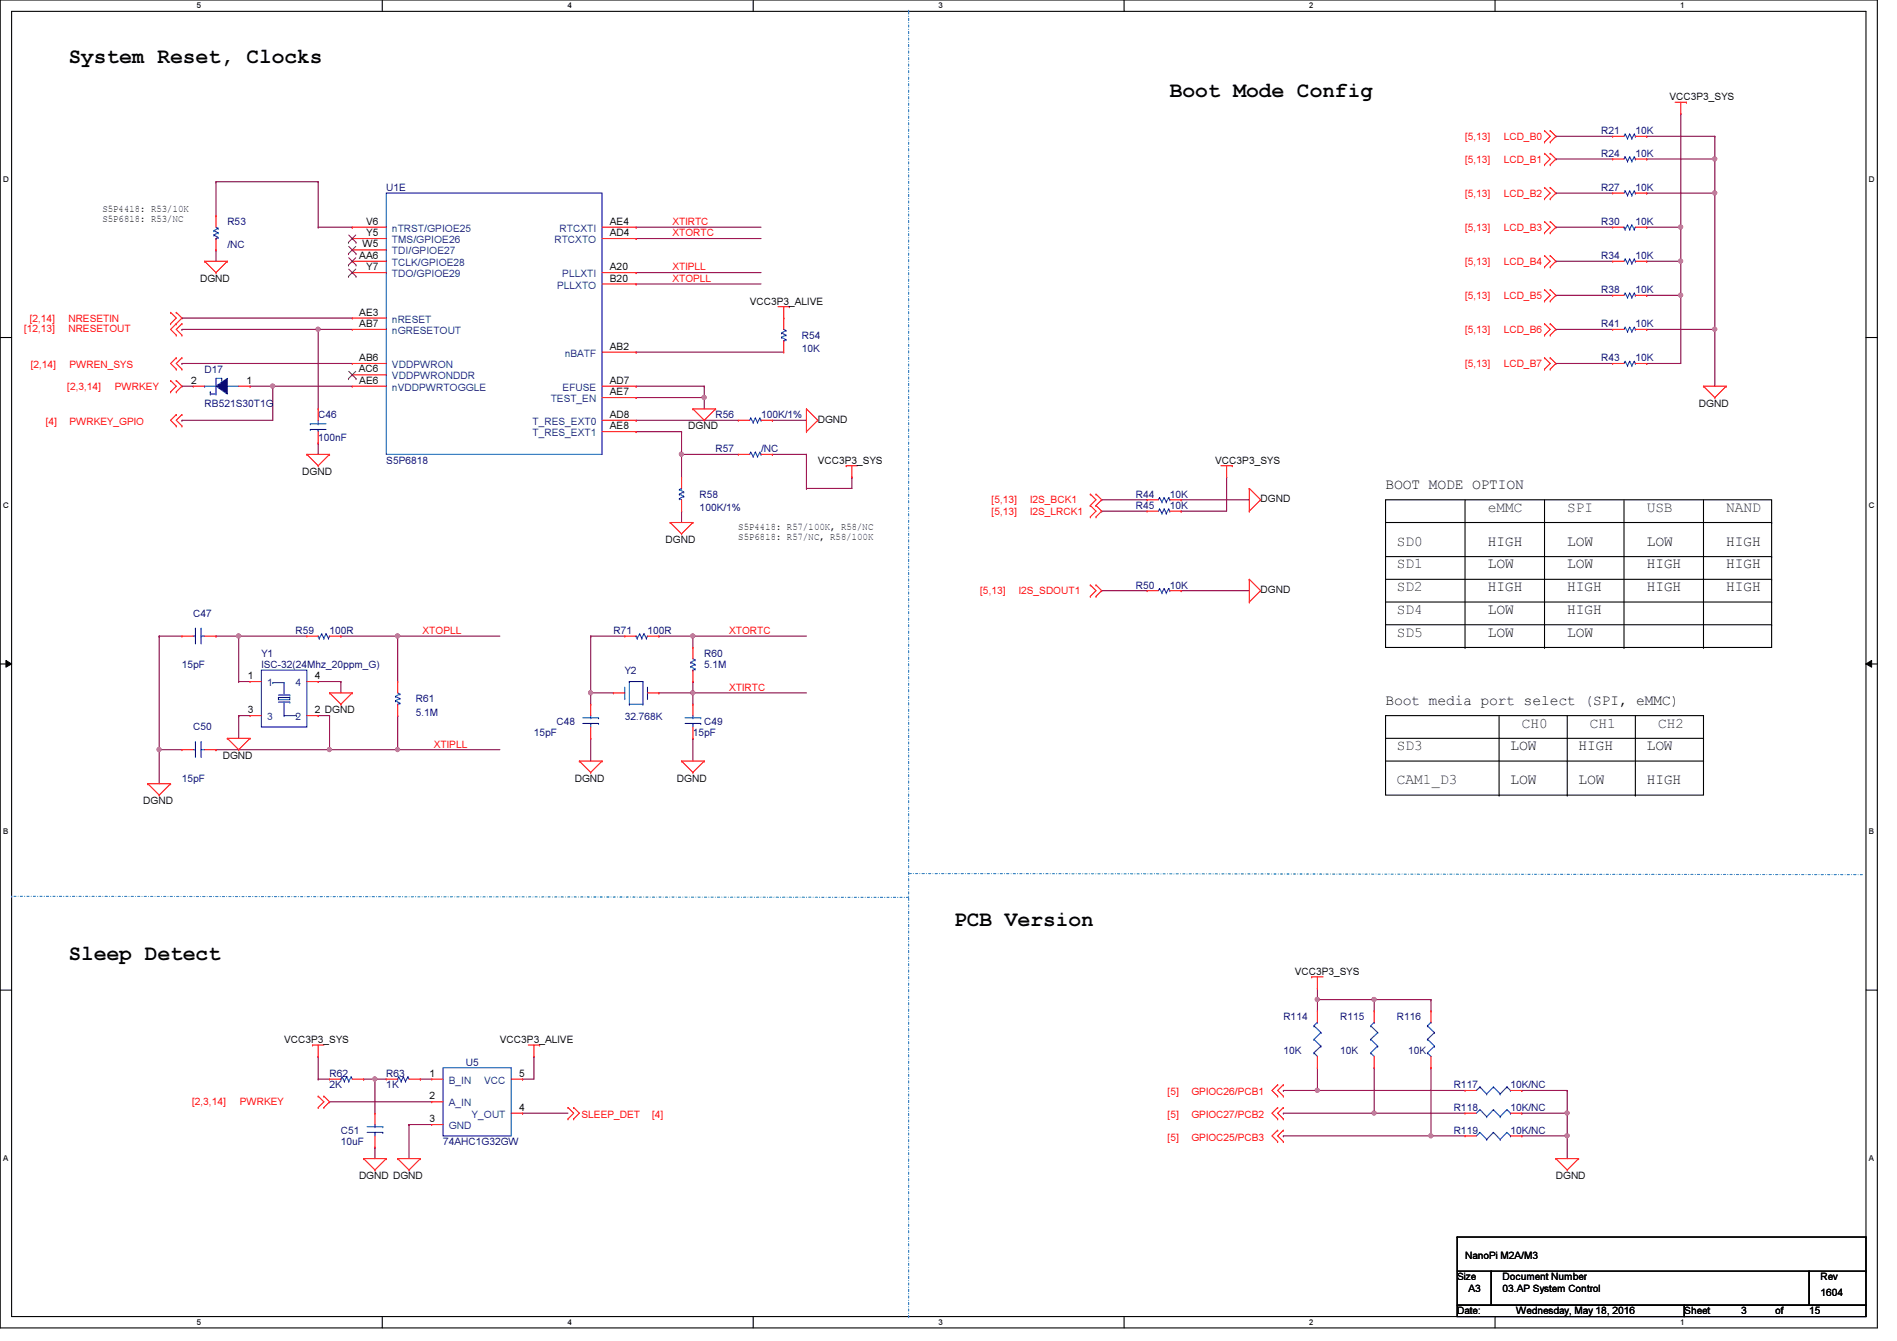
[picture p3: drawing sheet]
<svg xmlns="http://www.w3.org/2000/svg" width="297mm" height="210mm" viewBox="0 0 297 210" stroke-linecap="round" stroke-linejoin="round" font-family="sans-serif">
<path d="M0 0h294v207.9h-294zM1.8 1.8h290.4v204.3h-290.4z" fill="none" stroke="#000" stroke-width=".17"/>
<g fill="#fff">
<path d="M30.8 .2h.7v1.4h-.7z"/>
<path d="M30.8 206.2h.7v1.4h-.7z"/>
</g>
<path d="M59.9 0v1.8M59.9 206.1v1.8" fill="none" stroke="#000" stroke-width=".17"/>
<g fill="#fff">
<path d="M88.9 .2h.6v1.4h-.6z"/>
<path d="M88.9 206.2h.6v1.4h-.6z"/>
</g>
<path d="M117.9 0v1.8M117.9 206.1v1.8" fill="none" stroke="#000" stroke-width=".17"/>
<g fill="#fff">
<path d="M146.9 .2h.7v1.4h-.7z"/>
<path d="M146.9 206.2h.7v1.4h-.7z"/>
</g>
<path d="M176 0v1.8M176 206.1v1.8" fill="none" stroke="#000" stroke-width=".17"/>
<g fill="#fff">
<path d="M205 .2h.7v1.4h-.7z"/>
<path d="M205 206.2h.7v1.4h-.7z"/>
</g>
<path d="M234.1 0v1.8M234.1 206.1v1.8" fill="none" stroke="#000" stroke-width=".17"/>
<g fill="#fff">
<path d="M263.1 .2h.7v1.4h-.7z"/>
<path d="M263.1 206.2h.7v1.4h-.7z"/>
<path d="M.5 27.3h.9v1.4h-.9z"/>
<path d="M292.6 27.3h.9v1.4h-.9z"/>
<path d="M.5 78.4h.9v1.4h-.9z"/>
<path d="M292.6 78.4h.9v1.4h-.9z"/>
</g>
<path d="M0 52.8h1.8M292.2 52.8h1.8" fill="none" stroke="#000" stroke-width=".17"/>
<g fill="#fff">
<path d="M.5 129.5h.8v1.4h-.8z"/>
<path d="M292.6 129.5h.9v1.4h-.9z"/>
</g>
<path d="M0 103.9h1.8M292.2 103.9h1.8" fill="none" stroke="#000" stroke-width=".17"/>
<path d="M.9 103.4l.9 .5-.9 .5zM292.2 103.9l.9-.5v1z" fill="#000"/>
<path d="M.9 103.4l.9 .5-.9 .5zM292.2 103.9l.9-.5v1z" fill="none" stroke="#000" stroke-width=".16"/>
<g fill="#fff">
<path d="M.5 180.5h.8v1.4h-.8z"/>
<path d="M292.6 180.5h.9v1.4h-.9z"/>
</g>
<g fill="none" stroke="#000" stroke-width=".17">
<path d="M217 78.2h60.4v23.1h-60.4zM229.4 78.2v23.1M241.8 78.2v23.1M254.3 78.2v23.1M266.7 78.2v23.1M217 81.8h60.4M217 87.1h60.4M217 90.7h60.4M217 94.2h60.4M217 97.8h60.4M277.4 81.8h.1M277.4 87.1h.1"/>
<path d="M277.4 90.7h.1M277.4 94.2h.1M277.4 97.8h.1M217 112h49.7v12.5h-49.7zM217 115.6h49.7M217 119.1h49.7M229.4 101.3h.1M234.7 112v12.5M241.8 101.3h.1M245.4 112v12.5M254.3 101.3h.1M256.1 112v12.5"/>
<path d="M266.7 101.3h.1M266.7 115.6h.1M266.7 119.1h.1M234.7 124.5h.1M245.4 124.5h.1M256.1 124.5h.1M0 155h1.8M292.2 155h1.8"/>
</g>
<path d="M142.3 1.6h.1M142.3 136.7h.1M291.6 136.9l-149.3-.2M1.8 140.3h.1M142.3 140.5l-140.5-.2M142.3 206.2v-204.6" fill="none" stroke="#0080ff" stroke-width=".17" stroke-dasharray=".3 .3 0 .3"/>
<path d="M99.6 55.1h.1M99.6 55.1h23.1M99.6 62.2h.1M99.6 62.2h10.7M53.4 99.6h.1M53.4 99.6h8.9M92.5 99.6h.1M92.5 99.6v8.9M51.6 117.3h.1M51.6 117.3h10.7" fill="none" stroke="#800040" stroke-width=".17"/>
<circle cx="92.5" cy="108.4" r=".32" fill="#f0f"/>
<circle cx="92.5" cy="108.4" r=".32" fill="none" stroke="#f0f" stroke-width=".17"/>
<path d="M33.8 99.6h.1M33.8 99.6h3.6M103.2 99.6h.1M103.2 99.6h5.3M62.3 117.3h.1M62.3 117.3h16" fill="none" stroke="#800040" stroke-width=".17"/>
<circle cx="62.2" cy="117.3" r=".32" fill="#f0f"/>
<circle cx="62.2" cy="117.3" r=".32" fill="none" stroke="#f0f" stroke-width=".17"/>
<path d="M33.8 117.3h.1M33.8 117.3h17.8" fill="none" stroke="#800040" stroke-width=".17"/>
<circle cx="51.6" cy="117.3" r=".32" fill="#f0f"/>
<circle cx="51.6" cy="117.3" r=".32" fill="none" stroke="#f0f" stroke-width=".17"/>
<path d="M62.3 99.6h.1M62.3 99.6v7.1" fill="none" stroke="#800040" stroke-width=".17"/>
<circle cx="62.2" cy="99.5" r=".32" fill="#f0f"/>
<circle cx="62.2" cy="99.5" r=".32" fill="none" stroke="#f0f" stroke-width=".17"/>
<path d="M108.5 99.6h.1M108.5 99.6h17.8M62.3 112h.1M62.3 112v5.3" fill="none" stroke="#800040" stroke-width=".17"/>
<circle cx="108.5" cy="99.5" r=".32" fill="#f0f"/>
<circle cx="108.5" cy="99.5" r=".32" fill="none" stroke="#f0f" stroke-width=".17"/>
<path d="M37.4 99.6h.1M37.4 99.6v7.1" fill="none" stroke="#800040" stroke-width=".17"/>
<circle cx="37.4" cy="99.5" r=".32" fill="#f0f"/>
<circle cx="37.4" cy="99.5" r=".32" fill="none" stroke="#f0f" stroke-width=".17"/>
<g fill="none" stroke="#800040" stroke-width=".17">
<path d="M24.9 99.6h.1M24.9 99.6h3.6M24.9 117.3h.1M24.9 117.3v5.4M24.9 117.3h3.6M37.4 106.7h.1M37.4 112h.1M37.4 106.7h1.8M37.4 112h1.8M37.4 112v3.6M49.8 112h.1M49.8 106.7h.1"/>
<path d="M49.8 106.7h3.6M49.8 112h1.8M51.6 112h.1M51.6 112v5.3M53.4 106.7h.1M53.4 106.7v1.8M92.5 108.5h.1M92.5 108.5h3.6M92.5 108.5v1.7M108.5 108.5h.1M108.5 108.5h17.8"/>
</g>
<circle cx="108.5" cy="108.4" r=".32" fill="#f0f"/>
<circle cx="108.5" cy="108.4" r=".32" fill="none" stroke="#f0f" stroke-width=".17"/>
<g fill="none" stroke="#800040" stroke-width=".17">
<path d="M49.8 51.6h.1M49.8 51.6v12.4M49.8 69.3h.1M49.8 69.3v1.8M37.4 99.6h.1M37.4 99.6h10.6M92.5 115.6h.1M92.5 115.6v3.5M103.2 108.5h.1M103.2 108.5h5.3M108.5 108.5h.1M108.5 115.6h.1"/>
<path d="M108.5 108.5v1.7M108.5 115.6v3.5"/>
</g>
<circle cx="49.8" cy="51.5" r=".32" fill="#f0f"/>
<circle cx="49.8" cy="51.5" r=".32" fill="none" stroke="#f0f" stroke-width=".17"/>
<path d="M28.5 56.9h.1M28.5 56.9h26.7M110.3 62.2h.1M110.3 62.2v1.8M24.9 99.6h.1M24.9 99.6v17.7M108.5 99.6h.1M108.5 99.6v1.7M108.5 106.7h.1M108.5 106.7v1.8" fill="none" stroke="#800040" stroke-width=".17"/>
<circle cx="24.9" cy="117.3" r=".32" fill="#f0f"/>
<circle cx="24.9" cy="117.3" r=".32" fill="none" stroke="#f0f" stroke-width=".17"/>
<path d="M99.6 35.6h.1M99.6 37.3h.1M99.6 35.6h19.6M99.6 37.3h19.6M28.5 49.8h.1M28.5 49.8h26.7M49.8 51.6h.1M49.8 51.6h5.4M99.6 60.5h.1M99.6 60.5h10.7M110.3 60.5h.1M110.3 60.5v1.7" fill="none" stroke="#800040" stroke-width=".17"/>
<circle cx="110.3" cy="62.2" r=".32" fill="#f0f"/>
<circle cx="110.3" cy="62.2" r=".32" fill="none" stroke="#f0f" stroke-width=".17"/>
<g fill="none" stroke="#800040" stroke-width=".17">
<path d="M28.5 51.6h.1M28.5 51.6h21.3M99.6 42.7h.1M99.6 44.4h.1M99.6 42.7h19.6M99.6 44.4h19.6M28.5 60.5h.1M28.5 65.8h.1M28.5 60.5h1.8M39.2 60.5h.1M39.2 60.5h16M42.7 60.5h.1"/>
<path d="M42.7 60.5v5.3h-14.2M99.6 65.8h.1M99.6 67.6h.1M99.6 65.8h16M99.6 67.6h7.1M106.7 71.1h.1M106.7 71.1v3.6M120.9 65.8h.1M120.9 65.8h5.4M62.3 99.6h.1M62.3 99.6h16M106.7 80h.1"/>
<path d="M106.7 80v1.8"/>
</g>
<circle cx="42.7" cy="60.4" r=".32" fill="#f0f"/>
<circle cx="42.7" cy="60.4" r=".32" fill="none" stroke="#f0f" stroke-width=".17"/>
<g fill="none" stroke="#800040" stroke-width=".17">
<path d="M56.9 168.9h.1M56.9 168.9h1.8M58.7 168.9h.1M58.7 168.9v5.3M64 176h.1M64 176h3.6M64 176v5.4M65.8 168.9h.1M65.8 168.9h1.8M81.8 174.2h.1M81.8 168.9h.1M81.8 174.2h7.1"/>
<path d="M83.6 165.4h.1M83.6 165.4v3.5h-1.8"/>
</g>
<circle cx="58.7" cy="168.9" r=".32" fill="#f0f"/>
<circle cx="58.7" cy="168.9" r=".32" fill="none" stroke="#f0f" stroke-width=".17"/>
<g fill="none" stroke="#800040" stroke-width=".17">
<path d="M243.6 30.2h.1M243.6 30.2h8.9M257.8 21.3h.1M257.8 21.3h10.7M263.2 35.6h.1M263.2 35.6v5.3M257.8 51.6h.1M257.8 46.2h.1M257.8 56.9h.1M257.8 51.6h10.7M257.8 46.2h5.4M263.2 46.2h.1"/>
<path d="M263.2 46.2v10.7h-5.4M172.5 80h.1M172.5 80h7.1M49.8 165.4h.1M49.8 168.9h.1M49.8 165.4v3.5M49.8 168.9h1.8M51.6 172.5h.1M51.6 172.5h16M58.7 179.6h.1M58.7 168.9h.1M58.7 168.9h1.8"/>
<path d="M58.7 179.6v1.8"/>
</g>
<circle cx="263.2" cy="46.2" r=".32" fill="#f0f"/>
<circle cx="263.2" cy="46.2" r=".32" fill="none" stroke="#f0f" stroke-width=".17"/>
<path d="M257.8 30.2h.1M257.8 30.2h10.7M243.6 40.9h.1M243.6 56.9h.1M243.6 40.9h8.9M243.6 56.9h8.9M192.1 74.7h.1M192.1 74.7v5.3h-7.1M185 80h.1" fill="none" stroke="#800040" stroke-width=".17"/>
<circle cx="268.5" cy="30.2" r=".32" fill="#f0f"/>
<circle cx="268.5" cy="30.2" r=".32" fill="none" stroke="#f0f" stroke-width=".17"/>
<path d="M257.8 24.9h.1M257.8 24.9h10.7M243.6 51.6h.1M243.6 46.2h.1M243.6 51.6h8.9M243.6 46.2h8.9" fill="none" stroke="#800040" stroke-width=".17"/>
<circle cx="268.5" cy="24.9" r=".32" fill="#f0f"/>
<circle cx="268.5" cy="24.9" r=".32" fill="none" stroke="#f0f" stroke-width=".17"/>
<path d="M243.6 24.9h.1M243.6 24.9h8.9M257.8 40.9h.1M257.8 40.9h5.4M263.2 40.9h.1M263.2 40.9v5.3" fill="none" stroke="#800040" stroke-width=".17"/>
<circle cx="263.2" cy="40.9" r=".32" fill="#f0f"/>
<circle cx="263.2" cy="40.9" r=".32" fill="none" stroke="#f0f" stroke-width=".17"/>
<g fill="none" stroke="#800040" stroke-width=".17">
<path d="M263.2 17.8h.1M263.2 17.8v17.8h-5.4M243.6 21.3h.1M243.6 35.6h.1M243.6 21.3h8.9M243.6 35.6h8.9M257.8 35.6h.1M268.5 21.3h.1M268.5 21.3v3.6M172.5 78.2h.1M172.5 78.2h7.1M185 78.2h.1"/>
<path d="M185 78.2h10.6"/>
</g>
<circle cx="263.2" cy="35.5" r=".32" fill="#f0f"/>
<circle cx="263.2" cy="35.5" r=".32" fill="none" stroke="#f0f" stroke-width=".17"/>
<path d="M268.5 24.9h.1M268.5 30.2h.1M268.5 24.9v35.6M268.5 51.6h.1" fill="none" stroke="#800040" stroke-width=".17"/>
<circle cx="268.5" cy="51.5" r=".32" fill="#f0f"/>
<circle cx="268.5" cy="51.5" r=".32" fill="none" stroke="#f0f" stroke-width=".17"/>
<g fill="none" stroke="#800040" stroke-width=".17">
<path d="M172.5 92.5h.1M172.5 92.5h7.1M206.3 154.7h.1M206.3 154.7v1.8M215.2 156.5h.1M215.2 156.5v1.7M224.1 156.5h.1M224.1 156.5v1.7M215.2 174.2h.1M215.2 174.2h14.2M245.4 177.8h.1M245.4 170.7h.1"/>
<path d="M245.4 170.7v3.5M245.4 177.8v3.6"/>
</g>
<circle cx="215.2" cy="174.2" r=".32" fill="#f0f"/>
<circle cx="215.2" cy="174.2" r=".32" fill="none" stroke="#f0f" stroke-width=".17"/>
<path d="M224.1 177.8h.1M224.1 177.8h5.3M238.3 170.7h.1M238.3 174.2h.1M238.3 170.7h7.1M238.3 174.2h7.1" fill="none" stroke="#800040" stroke-width=".17"/>
<circle cx="245.4" cy="174.2" r=".32" fill="#f0f"/>
<circle cx="245.4" cy="174.2" r=".32" fill="none" stroke="#f0f" stroke-width=".17"/>
<path d="M238.3 177.8h.1M238.3 177.8h7.1" fill="none" stroke="#800040" stroke-width=".17"/>
<circle cx="245.4" cy="177.8" r=".32" fill="#f0f"/>
<circle cx="245.4" cy="177.8" r=".32" fill="none" stroke="#f0f" stroke-width=".17"/>
<path d="M206.3 156.5h.1M206.3 156.5v1.7" fill="none" stroke="#800040" stroke-width=".17"/>
<circle cx="206.3" cy="156.4" r=".32" fill="#f0f"/>
<circle cx="206.3" cy="156.4" r=".32" fill="none" stroke="#f0f" stroke-width=".17"/>
<path d="M201 170.7h.1M201 174.2h.1M201 177.8h.1M206.3 167.1h.1M206.3 167.1v3.6h-5.3M215.2 167.1h.1M215.2 167.1v7.1h-14.2M224.1 167.1h.1M224.1 167.1v10.7h-23.1M245.4 174.2h.1M245.4 174.2v3.6" fill="none" stroke="#800040" stroke-width=".17"/>
<circle cx="224" cy="177.8" r=".32" fill="#f0f"/>
<circle cx="224" cy="177.8" r=".32" fill="none" stroke="#f0f" stroke-width=".17"/>
<path d="M206.3 170.7h.1M206.3 170.7h23.1" fill="none" stroke="#800040" stroke-width=".17"/>
<circle cx="206.3" cy="170.7" r=".32" fill="#f0f"/>
<circle cx="206.3" cy="170.7" r=".32" fill="none" stroke="#f0f" stroke-width=".17"/>
<path d="M215.2 156.5h.1M215.2 156.5h8.9" fill="none" stroke="#800040" stroke-width=".17"/>
<circle cx="215.2" cy="156.4" r=".32" fill="#f0f"/>
<circle cx="215.2" cy="156.4" r=".32" fill="none" stroke="#f0f" stroke-width=".17"/>
<path d="M106.7 71.1h.1M106.7 71.1h8.9M92.5 99.6h.1M92.5 99.6h5.3M206.3 156.5h.1M206.3 156.5h8.9" fill="none" stroke="#800040" stroke-width=".17"/>
<circle cx="106.7" cy="71.1" r=".32" fill="#f0f"/>
<circle cx="106.7" cy="71.1" r=".32" fill="none" stroke="#f0f" stroke-width=".17"/>
<g fill="none" stroke="#800040" stroke-width=".17">
<path d="M33.8 39.1h.1M33.8 28.4h.1M33.8 28.4v5.4M33.8 39.1v1.8M33.8 28.4h16M49.8 28.4h.1M49.8 35.6h.1M49.8 28.4v7.2M49.8 35.6h5.4M55.2 35.6h.1M106.7 67.6h.1M106.7 67.6v3.5"/>
<path d="M120.9 71.1h.1M120.9 71.1h5.4M126.3 71.1h.1M126.3 76.5h.1M126.3 71.1v5.4M133.4 74.7h.1M133.4 74.7v1.8h-7.1M185 92.5h.1M185 92.5h10.6"/>
</g>
<g fill="none" stroke="#f00" stroke-width=".17">
<path d="M262.3 16h1.8M263.2 17.8h.1M263.2 16v1.8M264.1 16h.1M241.8 22.2h.1M241.8 20.4h.1M241.8 25.8h.1M241.8 24h.1M241.8 31.1h.1M241.8 29.3h.1M241.8 36.4h.1M241.8 34.7h.1"/>
<path d="M241.8 20.4l.9 .9-.9 .9M241.8 24l.9 .9-.9 .9M241.8 29.3l.9 .9-.9 .9M241.8 34.7l.9 .9-.9 .8M242.7 20.4h.1M242.7 22.2h.1M242.7 24h.1M242.7 25.8h.1M242.7 29.3h.1M242.7 31.1h.1M242.7 34.7h.1M242.7 36.4h.1"/>
<path d="M242.7 20.4l.9 .9-.9 .9M242.7 24l.9 .9-.9 .9M242.7 29.3l.9 .9-.9 .9M242.7 34.7l.9 .9-.9 .8M252.5 30.2h.1M252.5 21.3h.1M252.5 30.2h1.8M252.5 21.3h1.8M256.1 30.2h1.7M256.1 21.3h1.7M257.8 30.2h.1M257.8 21.3h.1"/>
<path d="M26.7 48.9h.1M26.7 50.7h.1M26.7 59.6h.1M26.7 48.9l.9 .9-.9 .9M26.7 59.6l.9 .9-.9 .8M27.6 52.5h.1M27.6 50.7h.1M27.6 57.8h.1M27.6 56h.1M27.6 48.9h.1M27.6 59.6h.1M27.6 48.9l.9 .9-1.8 1.8 .9 .9"/>
<path d="M27.6 56l-.9 .9 .9 .9M27.6 59.6l.9 .9-.9 .8M28.5 52.5h.1M28.5 50.7h.1M28.5 57.8h.1M28.5 56h.1M28.5 50.7l-.9 .9 .9 .9M28.5 56l-.9 .9 .9 .9M32 40.9h.1M32 40.9h3.6M32 40.9l1.8 1.8M33.8 42.7h.1"/>
<path d="M35.6 40.9h.1M35.6 40.9l-1.8 1.8M121.8 48h1.8M122.7 49.8h.1M122.7 48v1.8M123.6 48h.1M241.8 57.8h.1M241.8 56h.1M241.8 41.8h.1M241.8 40h.1M241.8 47.1h.1M241.8 45.3h.1"/>
<path d="M241.8 52.5h.1M241.8 50.7h.1M241.8 56l.9 .9-.9 .9M241.8 40l.9 .9-.9 .9M241.8 45.3l.9 .9-.9 .9M241.8 50.7l.9 .9-.9 .9M242.7 56h.1M242.7 57.8h.1M242.7 40h.1M242.7 41.8h.1M242.7 45.3h.1M242.7 47.1h.1"/>
<path d="M242.7 50.7h.1M242.7 52.5h.1M242.7 45.3l.9 .9-.9 .9M242.7 56l.9 .9-.9 .9M242.7 40l.9 .9-.9 .9M242.7 50.7l.9 .9-.9 .9M252.5 40.9h.1M252.5 56.9h.1M252.5 40.9h1.8M252.5 56.9h1.8M256.1 40.9h1.7M256.1 56.9h1.7"/>
<path d="M257.8 40.9h.1M257.8 56.9h.1M26.7 61.3h.1M27.6 61.3h.1M27.6 66.7h.1M27.6 64.9h.1M27.6 64.9l-.9 .9 .9 .9M28.5 66.7h.1M28.5 64.9h.1M28.5 64.9l-.9 .9 .9 .9M48 71.1h.1M48 71.1h3.6"/>
<path d="M48 71.1l1.8 1.8M49.8 72.9h.1M49.8 69.3h.1M49.8 64h.1M49.8 64v1.8M49.8 67.6v1.7M51.6 71.1h.1M51.6 71.1l-1.8 1.8M108.5 64h.1M108.5 64h3.6M108.5 64l1.8 1.8M110.3 65.8h.1"/>
<path d="M112.1 64h.1M112.1 64l-1.8 1.8M115.6 65.8h.1M115.6 65.8h1.8M119.2 65.8h1.7M120.9 65.8h.1M126.3 64h.1M126.3 67.6h.1M126.3 64v3.6M126.3 64l1.8 1.8M128.1 65.8h.1M128.1 65.8l-1.8 1.8"/>
<path d="M132.5 72.9h.1M132.5 72.9h1.8M133.4 74.7h.1M133.4 72.9v1.8M170.7 79.1h.1M170.7 77.3h.1M170.7 77.3l.9 .9-.9 .9M170.7 79.1l.9 .9-.9 .9M171.6 77.3h.1M171.6 79.1h.1M171.6 77.3l.9 .9-.9 .9M171.6 79.1l.9 .9-.9 .9"/>
<path d="M179.6 78.2h.1M179.6 78.2h1.8M183.2 78.2h1.8M185 78.2h.1M191.2 72.9h1.8M192.1 74.7h.1M192.1 72.9v1.8M193 72.9h.1M195.6 76.5h.1M195.6 76.5v3.5M195.6 76.5l1.8 1.7M197.4 78.2h.1"/>
<path d="M197.4 78.2l-1.8 1.8M266.7 60.5h.1M266.7 60.5h3.6M266.7 60.5l1.8 1.7M268.5 62.2h.1M270.3 60.5h.1M270.3 60.5l-1.8 1.7M97.8 99.6h.1M97.8 99.6h1.8M101.4 99.6h1.8M103.2 99.6h.1M104.9 81.8h.1"/>
<path d="M104.9 81.8h3.6M104.9 81.8l1.8 1.8M106.7 83.6h.1M108.5 81.8h.1M108.5 81.8l-1.8 1.8M170.7 80.9h.1M170.7 93.3h.1M170.7 91.6h.1M170.7 91.6l.9 .9-.9 .8M171.6 80.9h.1M171.6 91.6h.1M171.6 93.3h.1"/>
<path d="M171.6 91.6l.9 .9-.9 .8M179.6 92.5h.1M179.6 80h.1M179.6 92.5h1.8M179.6 80h1.8M183.2 92.5h1.8M183.2 80h1.8M185 92.5h.1M185 80h.1M195.6 90.7h.1M195.6 94.2h.1M195.6 80h.1"/>
<path d="M195.6 90.7v3.5M195.6 90.7l1.8 1.8M197.4 92.5h.1M197.4 92.5l-1.8 1.7M28.5 117.3h.1M28.5 117.3h1.8M32 117.3h1.8M33.8 117.3h.1M35.6 115.6h.1M35.6 115.6h3.6M35.6 115.6l1.8 1.7M37.4 117.3h.1"/>
<path d="M39.2 115.6h.1M39.2 115.6l-1.8 1.7M51.6 108.5h.1M51.6 108.5h3.6M51.6 108.5l1.8 1.7M53.4 110.2h.1M55.2 108.5h.1M55.2 108.5l-1.8 1.7M90.7 119.1h.1M90.7 119.1h3.6M90.7 119.1l1.8 1.8M94.3 119.1h.1"/>
<path d="M94.3 119.1l-1.8 1.8M96.1 108.5h.1M96.1 108.5h1.7M101.4 108.5h1.8M103.2 108.5h.1M106.7 119.1h.1M106.7 119.1h3.6M106.7 119.1l1.8 1.8M108.5 110.2h.1M108.5 115.6h.1M108.5 110.2v1.8M108.5 113.8v1.8"/>
<path d="M110.3 119.1h.1M110.3 119.1l-1.8 1.8M23.2 122.7h.1M23.2 122.7h3.5M23.2 122.7l1.7 1.8M24.9 124.5h.1M26.7 122.7h.1M26.7 122.7l-1.8 1.8M92.5 120.9h.1M108.5 120.9h.1M205.4 152.9h.1M205.4 152.9h1.8"/>
<path d="M206.3 154.7h.1M206.3 158.2h.1M206.3 152.9v1.8M206.3 158.2v1.8M215.2 158.2h.1M215.2 158.2v1.8M224.1 158.2h.1M224.1 158.2v1.8M48.9 163.6h.1M48.9 163.6h1.8M49.8 165.4h.1M49.8 171.6h.1"/>
<path d="M49.8 173.4h.1M49.8 163.6v1.8M49.8 171.6l.9 .9-.9 .9M50.7 173.4h.1M50.7 171.6h.1M50.7 171.6l.9 .9-.9 .9M51.6 168.9h.1M51.6 168.9h1.8M55.2 168.9h1.7M56.9 168.9h.1M60.5 168.9h.1M60.5 168.9h1.8"/>
<path d="M64 168.9h1.8M65.8 168.9h.1M82.7 163.6h1.8M83.6 165.4h.1M83.6 163.6v1.8M84.5 163.6h.1M88.9 173.4h.1M88.9 175.1h.1M88.9 173.4l.9 .8-.9 .9M89.8 173.4h.1M89.8 175.1h.1M89.8 173.4l.9 .8-.9 .9"/>
<path d="M200.1 169.8h.1M200.1 171.6h.1M200.1 176.9h.1M200.1 178.7h.1M200.1 173.4h.1M200.1 175.1h.1M200.1 169.8l-.9 .9 .9 .9M200.1 176.9l-.9 .9 .9 .9M200.1 173.4l-.9 .8 .9 .9M201 169.8h.1M201 171.6h.1M201 176.9h.1"/>
<path d="M201 178.7h.1M201 173.4h.1M201 175.1h.1M201 169.8l-.9 .9 .9 .9M201 176.9l-.9 .9 .9 .9M201 173.4l-.9 .8 .9 .9M206.3 167.1h.1M206.3 165.4v1.7M215.2 167.1h.1M215.2 165.4v1.7M224.1 167.1h.1M224.1 165.4v1.7"/>
<path d="M56.9 181.4h.1M56.9 181.4h3.6M56.9 181.4l1.8 1.7M58.7 183.1h.1M60.5 181.4h.1M60.5 181.4l-1.8 1.7M62.3 181.4h.1M62.3 181.4h3.5M62.3 181.4l1.7 1.7M64 183.1h.1M65.8 181.4h.1M65.8 181.4l-1.8 1.7"/>
<path d="M243.6 181.4h.1M243.6 181.4h3.6M243.6 181.4l1.8 1.7M245.4 183.1h.1M247.2 181.4h.1M247.2 181.4l-1.8 1.7"/>
</g>
<path d="M228.2 199h5.3v5.3h-5.3zM228.2 193.6h.1M228.2 193.6v5.4M228.2 193.6h64M233.5 199h49.8v5.3h-49.8zM283.3 199h8.9v5.3h-8.9zM292.2 193.6h.1M292.2 199h.1M292.2 193.6v5.4M228.2 204.3h35.5v1.8h-35.5zM263.7 204.3h28.5v1.8h-28.5z" fill="none" stroke="#000" stroke-width=".17"/>
<g fill="none" stroke="#00f" stroke-width=".17">
<path d="M254.5 29.9h.1M254.5 21h.1M254.5 29.9l-.2 .3M254.5 29.9l.3 .7M254.5 21l-.2 .3M254.5 21l.3 .7M254.8 30.6h.1M254.8 21.7h.1M255.2 29.9h.1M255.2 21h.1M255.2 29.9l-.4 .7M255.2 29.9l.3 .7"/>
<path d="M255.2 21l-.4 .7M255.2 21l.3 .7M255.5 30.6h.1M255.5 21.7h.1M255.9 29.9h.1M255.9 21h.1M255.9 29.9l-.4 .7M255.9 29.9l.2 .3M255.9 21l-.4 .7M255.9 21l.2 .3M256.1 30.2h.1M256.1 21.3h.1"/>
<path d="M34.7 59.2h.1M34.7 59.2h-.9v2.5M254.5 40.6h.1M254.5 56.6h.1M254.5 40.6l-.2 .3M254.5 40.6l.3 .6M254.5 56.6l-.2 .3M254.5 56.6l.3 .6M254.8 41.2h.1M254.8 57.2h.1M255.2 40.6h.1M255.2 56.6h.1"/>
<path d="M255.2 40.6l-.4 .6M255.2 40.6l.3 .6M255.2 56.6l-.4 .6M255.2 56.6l.3 .6M255.5 41.2h.1M255.5 57.2h.1M255.9 40.6h.1M255.9 56.6h.1M255.9 40.6l-.4 .6M255.9 40.6l.2 .3M255.9 56.6l-.4 .6M255.9 56.6l.2 .3"/>
<path d="M256.1 40.9h.1M256.1 56.9h.1M32 60.5h.1M32 60.5h1.8M32.9 61.7h.1M32.9 61.7h.9M33.8 61.7h.1M35.6 60.5h.1M35.6 60.5h1.8M48.6 66.3h.1M48.6 67.2h.1M48.6 66.3h2.5"/>
<path d="M48.6 67.2h2.5M49.8 67.2h.1M49.8 66.3h.1M49.8 65.8v.5M49.8 67.2v.4M117.6 65.4h.1M117.6 65.4l-.2 .4M117.6 65.4l.3 .7M117.9 66.1h.1M118.3 65.4h.1M118.3 65.4l-.4 .7M118.3 65.4l.3 .7"/>
<path d="M118.6 66.1h.1M119 65.4h.1M119 65.4l-.4 .7M119 65.4l.2 .4M119.2 65.8h.1M181.6 77.9h.1M181.6 79.7h.1M181.6 77.9l-.2 .3M181.6 77.9l.3 .7M181.6 79.7l-.2 .3M181.6 79.7l.3 .6M181.9 78.6h.1"/>
<path d="M182.3 77.9h.1M182.3 79.7h.1M182.3 77.9l-.4 .7M182.3 77.9l.3 .7M182.3 79.7l-.4 .6M182.3 79.7l.3 .6M182.6 78.6h.1M183 77.9h.1M183 79.7h.1M183 77.9l-.4 .7M183 77.9l.2 .3M183 79.7l-.4 .6"/>
<path d="M183 79.7l.2 .3M183.2 78.2h.1M99.6 99.6h.1M99.6 99.6l.2 .3M99.8 99.9h.1M100.2 99.2h.1M100.2 99.2l.3 .7M100.2 99.2l-.4 .7M100.5 99.9h.1M100.8 99.2h.1M100.8 99.2l.4 .7M100.8 99.2l-.3 .7"/>
<path d="M101.2 99.9h.1M101.4 99.6l-.2 .3M181.6 92.1h.1M181.6 92.1l-.2 .4M181.6 92.1l.3 .7M181.9 92.8h.1M181.9 80.3h.1M182.3 92.1h.1M182.3 92.1l-.4 .7M182.3 92.1l.3 .7M182.6 92.8h.1M182.6 80.3h.1"/>
<path d="M183 92.1h.1M183 92.1l-.4 .7M183 92.1l.2 .4M183.2 92.5h.1M183.2 80h.1M30.3 117.3h.3M30.6 117.3h.1M30.6 116.1h.1M30.6 116.1v2.5M31.5 116.1h.1M31.5 117.3h.1M31.5 117.3h.5"/>
<path d="M31.5 116.1v2.5M97.8 109.3h.1M97.8 107.6v1.7M98.5 110.2h.1M98.5 106.7h.1M98.5 106.7v3.5M98.5 110.2h2.2M98.5 106.7h2.2M100.7 110.2h.1M100.7 106.7h.1M100.7 106.7v3.5M101.4 109.3h.1"/>
<path d="M101.4 107.6v1.7M107.3 113.2h2.4M107.3 112.4h2.4M108.5 112.4h.1M108.5 113.2h.1M108.5 112v.4M108.5 113.2v.6M109.7 113.2h.1M109.7 112.4h.1M53.4 168.9h.1M53.5 168.6h.1M53.5 168.6l.4 .6"/>
<path d="M53.5 168.6l-.1 .3M53.9 169.2h.1M54.3 168.6h.1M54.3 168.6l.3 .6M54.3 168.6l-.4 .6M54.6 169.2h.1M55 168.6h.1M55 168.6l.2 .3M55 168.6l-.4 .6M62.3 168.9h.1M62.4 168.6h.1M62.4 168.6l.4 .6"/>
<path d="M62.4 168.6l-.1 .3M62.8 169.2h.1M63.2 168.6h.1M63.2 168.6l.3 .6M63.2 168.6l-.4 .6M63.5 169.2h.1M63.9 168.6h.1M63.9 168.6l.1 .3M63.9 168.6l-.4 .6M205.7 164.8h.1M205.7 162.7h.1M205.7 160.6h.1"/>
<path d="M205.7 164.8l.6 .6M205.7 162.7l1.1 1M205.7 160.6l1.1 1M206.3 160h.1M206.3 160l-.6 .6M206.8 163.7h.1M206.8 161.6h.1M206.8 163.7l-1.1 1.1M206.8 161.6l-1.1 1.1M214.6 164.8h.1M214.6 162.7h.1M214.6 160.6h.1"/>
<path d="M214.6 164.8l.6 .6M214.6 162.7l1.1 1M214.6 160.6l1.1 1M215.2 160h.1M215.2 160l-.6 .6M215.7 163.7h.1M215.7 161.6h.1M215.7 163.7l-1.1 1.1M215.7 161.6l-1.1 1.1M223.5 164.8h.1M223.5 162.7h.1M223.5 160.6h.1"/>
<path d="M223.5 164.8l.6 .6M223.5 162.7l1.1 1M223.5 160.6l1.1 1M224.1 160h.1M224.1 160l-.6 .6M224.6 163.7h.1M224.6 161.6h.1M224.6 163.7l-1.1 1.1M224.6 161.6l-1.1 1.1"/>
</g>
<path d="M33.8 60.5l1.8-1.3v2.5z" fill-rule="evenodd" fill="#00f"/>
<g fill="none" stroke="#00f" stroke-width=".17">
<path d="M33.5 36.1h.1M33.5 36.8h.1M33.5 36.1l.7 .3M33.5 36.8l.7 .4M33.8 37.3h.1M33.8 35.6l.4 .1M34.2 35.7h.1M34.2 36.4h.1M34.2 37.2h.1M34.2 35.7l-.7 .4M34.2 36.4l-.7 .4M34.2 37.2l-.4 .1"/>
<path d="M60.5 30.2h33.8v40.9h-33.8zM254.3 35.6h.1M254.3 35.6l.2 .3M254.5 35.9h.1M254.5 24.6h.1M254.5 24.6l-.2 .3M254.5 24.6l.3 .6M254.8 35.2h.1M254.8 25.2h.1M254.8 35.2l.4 .7M254.8 35.2l-.3 .7M255.2 35.9h.1"/>
<path d="M255.2 24.6h.1M255.2 24.6l-.4 .6M255.2 24.6l.3 .6M255.5 35.2h.1M255.5 25.2h.1M255.5 35.2l.4 .7M255.5 35.2l-.3 .7M255.9 35.9h.1M255.9 24.6h.1M255.9 24.6l-.4 .6M255.9 24.6l.2 .3M256.1 24.9h.1"/>
<path d="M256.1 35.6l-.2 .3M34.7 59.6h.1M34.7 59.2v.4M122.4 52.1h.1M122.4 52.8h.1M122.4 52.1l.7 .4M122.4 52.8l.7 .4M122.7 53.3h.1M122.7 51.6l.4 .1M123.1 51.7h.1M123.1 52.5h.1M123.1 53.2h.1"/>
<path d="M123.1 51.7l-.7 .4M123.1 52.5l-.7 .3M123.1 53.2l-.4 .1M254.5 51.2h.1M254.5 45.9h.1M254.5 51.2l-.2 .4M254.5 51.2l.3 .7M254.5 45.9l-.2 .3M254.5 45.9l.3 .7M254.8 51.9h.1M254.8 46.6h.1M255.2 51.2h.1"/>
<path d="M255.2 45.9h.1M255.2 51.2l-.4 .7M255.2 51.2l.3 .7M255.2 45.9l-.4 .7M255.2 45.9l.3 .7M255.5 51.9h.1M255.5 46.6h.1M255.9 51.2h.1M255.9 45.9h.1M255.9 51.2l-.4 .7M255.9 51.2l.2 .4M255.9 45.9l-.4 .7"/>
<path d="M255.9 45.9l.2 .3M256.1 51.6h.1M256.1 46.2h.1M32.9 61.3h.1M32.9 61.3v.4M33.8 60.5l1.8-1.3v2.5zM106.4 78.1h.1M106.4 77.3h.1M106.4 76.6h.1M106.4 78.1l.3 .1M106.4 77.3l.7 .4M106.4 76.6l.7 .4"/>
<path d="M106.7 76.5h.1M106.7 76.5l-.3 .1M107.1 77.7h.1M107.1 77h.1M107.1 77.7l-.7 .4M107.1 77l-.7 .3M117.6 70.8h.1M117.6 70.8l-.2 .3M117.6 70.8l.3 .7M117.9 71.5h.1M118.3 70.8h.1M118.3 70.8l-.4 .7"/>
<path d="M118.3 70.8l.3 .7M118.6 71.5h.1M119 70.8h.1M119 70.8l-.4 .7M119 70.8l.2 .3M119.2 71.1h.1M30.3 99.6h.3M30.6 99.6h.1M30.6 98.3h.1M30.6 98.3v2.5M31.5 98.3h.1M31.5 99.6h.1"/>
<path d="M31.5 99.6h.5M31.5 98.3v2.5M49.8 99.6h.1M49.8 99.6l.2 .3M50 99.9h.1M50.4 99.2h.1M50.4 99.2l.3 .7M50.4 99.2l-.4 .7M50.7 99.9h.1M51.1 99.2h.1M51.1 99.2l.3 .7M51.1 99.2l-.4 .7"/>
<path d="M51.4 99.9h.1M51.6 99.6l-.2 .3M40.9 104.9h7.1v8.9h-7.1zM42.7 106.8h.1M42.7 106.8h1.8M43.6 109.2h1.8v.3h-1.8zM43.6 108.8h1.8M43.6 109.9h1.8M44.5 106.8h.1M44.5 112h.1M44.5 106.8v2M44.5 109.9v2.1"/>
<path d="M44.5 112h1.9M45.4 108.8h.1M45.4 109.9h.1M46.4 112h.1M61.9 109h.1M61.9 109.7h.1M61.9 109l.7 .3M61.9 109.7l.7 .4M62.3 110.2h.1M62.3 108.5l.3 .1M62.6 108.6h.1M62.6 109.3h.1"/>
<path d="M62.6 110.1h.1M62.6 108.6l-.7 .4M62.6 109.3l-.7 .4M62.6 110.1l-.3 .1M91.3 113.2h2.4M91.3 112.4h2.4M92.5 112.4h.1M92.5 113.2h.1M92.5 112v.4M92.5 113.2v.6M93.7 113.2h.1M93.7 112.4h.1"/>
<path d="M108.2 103.7h.1M108.2 104.4h.1M108.2 103.7l.6 .3M108.2 104.4l.6 .3M108.5 104.9h.1M108.5 103.1l.3 .2M108.8 103.3h.1M108.8 104h.1M108.8 104.7h.1M108.8 103.3l-.6 .4M108.8 104l-.6 .4M108.8 104.7l-.3 .2"/>
<path d="M57.5 177.2h2.4M57.5 176.4h2.4M58.7 176.4h.1M58.7 177.2h.1M58.7 176v.4M58.7 177.2v.6M59.9 177.2h.1M59.9 176.4h.1M69.4 167.1h10.6v10.7h-10.6zM231.7 173.7h.1M231.7 170.1h.1M231.7 177.2h.1"/>
<path d="M231.7 173.7l-.5 .5M231.7 173.7l1.1 1.1M231.7 170.1l-.5 .6M231.7 170.1l1.1 1.1M231.7 177.2l-.5 .6M231.7 177.2l1.1 1.2M232.8 174.8h.1M232.8 171.2h.1M232.8 178.4h.1M233.8 173.7h.1M233.8 170.1h.1M233.8 177.2h.1"/>
<path d="M233.8 173.7l-1 1.1M233.8 173.7l1.1 1.1M233.8 170.1l-1 1.1M233.8 170.1l1.1 1.1M233.8 177.2l-1 1.2M233.8 177.2l1.1 1.2M234.9 174.8h.1M234.9 171.2h.1M234.9 178.4h.1M236 173.7h.1M236 170.1h.1M236 177.2h.1"/>
<path d="M236 173.7l-1.1 1.1M236 173.7l.5 .5M236 170.1l-1.1 1.1M236 170.1l.5 .6M236 177.2l-1.1 1.2M236 177.2l.5 .6M236.5 174.2h.1M236.5 170.7h.1M236.5 177.8h.1"/>
</g>
<g fill="none" stroke="#f00" stroke-width=".17">
<path d="M33.8 33.8h.1M33.8 39.1h.1M33.8 33.8v1.8M33.8 37.3v1.8M55.2 35.6h.1M55.2 37.3h.1M55.2 39.1h.1M55.2 35.6h5.3M55.2 37.3h5.3M55.2 39.1h5.3M94.3 35.6h5.3M94.3 37.3h5.3"/>
<path d="M99.6 35.6h.1M99.6 37.3h.1M252.5 35.6h.1M252.5 24.9h.1M252.5 35.6h1.8M252.5 24.9h1.8M256.1 35.6h1.7M256.1 24.9h1.7M257.8 35.6h.1M257.8 24.9h.1M55.2 40.9h.1M55.2 42.7h.1"/>
<path d="M55.2 49.8h.1M55.2 51.6h.1M55.2 56.9h.1M55.2 58.7h.1M55.2 51.6h5.3M55.2 40.9h5.3M55.2 42.7h5.3M55.2 49.8h5.3M55.2 56.9h5.3M55.2 58.7h5.3M94.3 42.7h5.3M94.3 44.4h5.3"/>
<path d="M94.3 55.1h5.3M99.6 42.7h.1M99.6 44.4h.1M99.6 55.1h.1M122.7 49.8h.1M122.7 55.1h.1M122.7 49.8v1.8M122.7 53.3v1.8M252.5 51.6h.1M252.5 46.2h.1M252.5 51.6h1.8M252.5 46.2h1.8"/>
<path d="M256.1 51.6h1.7M256.1 46.2h1.7M257.8 51.6h.1M257.8 46.2h.1M30.3 60.5h.1M30.3 60.5h1.7M37.4 60.5h1.8M39.2 60.5h.1M55.2 60.5h.1M55.2 60.5h5.3M94.3 60.5h5.3M94.3 62.2h5.3"/>
<path d="M94.3 65.8h5.3M94.3 67.6h5.3M99.6 60.5h.1M99.6 62.2h.1M99.6 65.8h.1M99.6 67.6h.1M106.7 74.7h.1M106.7 74.7v1.8M106.7 78.2v1.8M115.6 71.1h.1M115.6 71.1h1.8M119.2 71.1h1.7"/>
<path d="M120.9 71.1h.1M28.5 99.6h.1M28.5 99.6h1.8M32 99.6h1.8M33.8 99.6h.1M48 99.6h.1M48 99.6h1.8M51.6 99.6h1.8M53.4 99.6h.1M106.7 80h.1M39.2 106.7h.1M39.2 112h.1"/>
<path d="M39.2 106.7h1.7M39.2 112h1.7M48 106.7h1.8M48 112h1.8M49.8 112h.1M49.8 106.7h.1M62.3 106.7h.1M62.3 112h.1M62.3 106.7v1.8M62.3 110.2v1.8M92.5 110.2h.1M92.5 115.6h.1"/>
<path d="M92.5 110.2v1.8M92.5 113.8v1.8M108.5 101.3h.1M108.5 106.7h.1M108.5 101.3v1.8M108.5 104.9v1.8M58.7 174.2h.1M58.7 179.6h.1M58.7 174.2v1.8M58.7 177.8v1.8M67.6 172.5h.1M67.6 168.9h.1"/>
<path d="M67.6 176h.1M67.6 172.5h1.8M67.6 168.9h1.8M67.6 176h1.8M80 174.2h1.8M80 168.9h1.8M81.8 174.2h.1M81.8 168.9h.1M229.4 174.2h.1M229.4 170.7h.1M229.4 177.8h.1M229.4 174.2h1.8"/>
<path d="M229.4 170.7h1.8M229.4 177.8h1.8M236.5 174.2h1.8M236.5 170.7h1.8M236.5 177.8h1.8M238.3 174.2h.1M238.3 170.7h.1M238.3 177.8h.1"/>
</g>
<g fill="none" stroke="#804000" stroke-width=".16">
<path d="M54.6 37.9h.1M54.6 39.7h.1M54.6 36.8l1.1 1.1M54.6 38.6l1.1 1.1M55.7 36.8l-1.1 1.1M55.7 38.6l-1.1 1.1M55.7 37.9h.1M55.7 39.7h.1M54.6 41.5h.1M54.6 43.3h.1M54.6 59.3h.1M54.6 40.3l1.1 1.2"/>
<path d="M54.6 42.1l1.1 1.2M54.6 58.1l1.1 1.2M55.7 40.3l-1.1 1.2M55.7 42.1l-1.1 1.2M55.7 58.1l-1.1 1.2M55.7 41.5h.1M55.7 43.3h.1M55.7 59.3h.1"/>
</g>
<circle cx="92.5" cy="108.4" r=".32" fill="#f0f"/>
<circle cx="92.5" cy="108.4" r=".32" fill="none" stroke="#f0f" stroke-width=".17"/>
<circle cx="62.2" cy="117.3" r=".32" fill="#f0f"/>
<circle cx="62.2" cy="117.3" r=".32" fill="none" stroke="#f0f" stroke-width=".17"/>
<circle cx="51.6" cy="117.3" r=".32" fill="#f0f"/>
<circle cx="51.6" cy="117.3" r=".32" fill="none" stroke="#f0f" stroke-width=".17"/>
<circle cx="62.2" cy="99.5" r=".32" fill="#f0f"/>
<circle cx="62.2" cy="99.5" r=".32" fill="none" stroke="#f0f" stroke-width=".17"/>
<circle cx="108.5" cy="99.5" r=".32" fill="#f0f"/>
<circle cx="108.5" cy="99.5" r=".32" fill="none" stroke="#f0f" stroke-width=".17"/>
<circle cx="37.4" cy="99.5" r=".32" fill="#f0f"/>
<circle cx="37.4" cy="99.5" r=".32" fill="none" stroke="#f0f" stroke-width=".17"/>
<circle cx="108.5" cy="108.4" r=".32" fill="#f0f"/>
<circle cx="108.5" cy="108.4" r=".32" fill="none" stroke="#f0f" stroke-width=".17"/>
<circle cx="49.8" cy="51.5" r=".32" fill="#f0f"/>
<circle cx="49.8" cy="51.5" r=".32" fill="none" stroke="#f0f" stroke-width=".17"/>
<circle cx="24.9" cy="117.3" r=".32" fill="#f0f"/>
<circle cx="24.9" cy="117.3" r=".32" fill="none" stroke="#f0f" stroke-width=".17"/>
<circle cx="110.3" cy="62.2" r=".32" fill="#f0f"/>
<circle cx="110.3" cy="62.2" r=".32" fill="none" stroke="#f0f" stroke-width=".17"/>
<circle cx="42.7" cy="60.4" r=".32" fill="#f0f"/>
<circle cx="42.7" cy="60.4" r=".32" fill="none" stroke="#f0f" stroke-width=".17"/>
<circle cx="58.7" cy="168.9" r=".32" fill="#f0f"/>
<circle cx="58.7" cy="168.9" r=".32" fill="none" stroke="#f0f" stroke-width=".17"/>
<circle cx="263.2" cy="46.2" r=".32" fill="#f0f"/>
<circle cx="263.2" cy="46.2" r=".32" fill="none" stroke="#f0f" stroke-width=".17"/>
<circle cx="268.5" cy="30.2" r=".32" fill="#f0f"/>
<circle cx="268.5" cy="30.2" r=".32" fill="none" stroke="#f0f" stroke-width=".17"/>
<circle cx="268.5" cy="24.9" r=".32" fill="#f0f"/>
<circle cx="268.5" cy="24.9" r=".32" fill="none" stroke="#f0f" stroke-width=".17"/>
<circle cx="263.2" cy="40.9" r=".32" fill="#f0f"/>
<circle cx="263.2" cy="40.9" r=".32" fill="none" stroke="#f0f" stroke-width=".17"/>
<circle cx="263.2" cy="35.5" r=".32" fill="#f0f"/>
<circle cx="263.2" cy="35.5" r=".32" fill="none" stroke="#f0f" stroke-width=".17"/>
<circle cx="268.5" cy="51.5" r=".32" fill="#f0f"/>
<circle cx="268.5" cy="51.5" r=".32" fill="none" stroke="#f0f" stroke-width=".17"/>
<circle cx="215.2" cy="174.2" r=".32" fill="#f0f"/>
<circle cx="215.2" cy="174.2" r=".32" fill="none" stroke="#f0f" stroke-width=".17"/>
<circle cx="245.4" cy="174.2" r=".32" fill="#f0f"/>
<circle cx="245.4" cy="174.2" r=".32" fill="none" stroke="#f0f" stroke-width=".17"/>
<circle cx="245.4" cy="177.8" r=".32" fill="#f0f"/>
<circle cx="245.4" cy="177.8" r=".32" fill="none" stroke="#f0f" stroke-width=".17"/>
<circle cx="206.3" cy="156.4" r=".32" fill="#f0f"/>
<circle cx="206.3" cy="156.4" r=".32" fill="none" stroke="#f0f" stroke-width=".17"/>
<circle cx="224" cy="177.8" r=".32" fill="#f0f"/>
<circle cx="224" cy="177.8" r=".32" fill="none" stroke="#f0f" stroke-width=".17"/>
<circle cx="206.3" cy="170.7" r=".32" fill="#f0f"/>
<circle cx="206.3" cy="170.7" r=".32" fill="none" stroke="#f0f" stroke-width=".17"/>
<circle cx="215.2" cy="156.4" r=".32" fill="#f0f"/>
<circle cx="215.2" cy="156.4" r=".32" fill="none" stroke="#f0f" stroke-width=".17"/>
<circle cx="106.7" cy="71.1" r=".32" fill="#f0f"/>
<circle cx="106.7" cy="71.1" r=".32" fill="none" stroke="#f0f" stroke-width=".17"/>
<g font-size="3.3">
<text x="10.7" y="9.9">System Reset, Clocks</text>
<text x="183.2" y="15.2">Boot Mode Config</text>
<text x="149.4" y="145">PCB Version</text>
<text x="10.7" y="150.3">Sleep Detect</text>
</g>
<g font-size="2.3">
<text x="217" y="76.5">BOOT MODE OPTION</text>
<text x="233" y="85.4">HIGH</text>
<text x="233" y="89">LOW</text>
<text x="245.4" y="85.4">LOW</text>
<text x="245.4" y="89">LOW</text>
<text x="257.8" y="85.4">LOW</text>
<text x="257.8" y="89">HIGH</text>
<text x="270.3" y="85.4">HIGH</text>
<text x="270.3" y="89">HIGH</text>
<text x="233" y="92.5">HIGH</text>
<text x="245.4" y="92.5">HIGH</text>
<text x="257.8" y="92.5">HIGH</text>
<text x="270.3" y="92.5">HIGH</text>
<text x="233" y="96.1">LOW</text>
<text x="233" y="99.7">LOW</text>
<text x="245.4" y="96.1">HIGH</text>
<text x="245.4" y="99.7">LOW</text>
<text x="217" y="110.3">Boot media port select (SPI, eMMC)</text>
<text x="236.5" y="117.4">LOW</text>
<text x="247.2" y="117.4">HIGH</text>
<text x="257.8" y="117.4">LOW</text>
<text x="236.5" y="122.8">LOW</text>
<text x="247.2" y="122.8">LOW</text>
<text x="257.8" y="122.8">HIGH</text>
</g>
<g font-size="2.3" fill="#008000">
<text x="233" y="80.1">eMMC</text>
<text x="245.4" y="80.1">SPI</text>
<text x="257.8" y="80.1">USB</text>
<text x="270.3" y="80.1">NAND</text>
<text x="218.7" y="85.4">SD0</text>
<text x="218.7" y="89">SD1</text>
<text x="218.7" y="92.5">SD2</text>
<text x="218.7" y="96.1">SD4</text>
<text x="218.7" y="99.7">SD5</text>
<text x="238.3" y="113.9">CH0</text>
<text x="249" y="113.9">CH1</text>
<text x="259.6" y="113.9">CH2</text>
<text x="218.7" y="117.4">SD3</text>
<text x="218.7" y="122.8">CAM1_D3</text>
</g>
<g font-size="1.6">
<text x="261.4" y="15.7">VCC3P3_SYS</text>
<text x="16" y="33.2">S5P4418: R53/10K</text>
<text x="16" y="34.8">S5P6818: R53/NC</text>
<text x="57.3" y="35.2">V6</text>
<text x="95.5" y="35.2">AE4</text>
<text x="56.3" y="40.5">AA6</text>
<text x="56.8" y="38.7">W5</text>
<text x="57.3" y="37">Y5</text>
<text x="95.5" y="37">AD4</text>
<text x="31.3" y="44.1">DGND</text>
<text x="57.3" y="42.3">Y7</text>
<text x="95.5" y="42.3">A20</text>
<text x="95.5" y="44.1">B20</text>
<text x="117.4" y="47.7">VCC3P3_ALIVE</text>
<text x="56.3" y="49.4">AE3</text>
<text x="56.3" y="51.2">AB7</text>
<text x="56.2" y="58.3">AC6</text>
<text x="56.3" y="56.5">AB6</text>
<text x="95.5" y="54.7">AB2</text>
<text x="29.9" y="60.1">2</text>
<text x="38.6" y="60.1">1</text>
<text x="56.3" y="60.1">AE6</text>
<text x="95.5" y="60.1">AD7</text>
<text x="95.5" y="61.8">AE7</text>
<text x="95.5" y="65.4">AD8</text>
<text x="266" y="63.7">DGND</text>
<text x="95.5" y="67.2">AE8</text>
<text x="107.8" y="67.2">DGND</text>
<text x="128.1" y="66.2">DGND</text>
<text x="47.3" y="74.3">DGND</text>
<text x="128.1" y="72.6">VCC3P3_SYS</text>
<text x="190.3" y="72.6">VCC3P3_SYS</text>
<text x="115.6" y="83">S5P4418: R57/100K, R58/NC</text>
<text x="197.4" y="78.6">DGND</text>
<text x="104.2" y="85">DGND</text>
<text x="115.6" y="84.6">S5P6818: R57/NC, R58/100K</text>
<text x="197.4" y="92.8">DGND</text>
<text x="38.8" y="106.3">1</text>
<text x="49.3" y="106.3">4</text>
<text x="38.8" y="111.6">3</text>
<text x="49.3" y="111.6">2 DGND</text>
<text x="34.9" y="118.8">DGND</text>
<text x="22.4" y="125.9">DGND</text>
<text x="90" y="122.3">DGND</text>
<text x="106" y="122.3">DGND</text>
<text x="202.7" y="152.6">VCC3P3_SYS</text>
<text x="44.5" y="163.2">VCC3P3_SYS</text>
<text x="78.3" y="163.2">VCC3P3_ALIVE</text>
<text x="67.3" y="172.1">2</text>
<text x="67.3" y="168.5">1</text>
<text x="81.3" y="173.9">4</text>
<text x="81.3" y="168.5">5</text>
<text x="67.3" y="175.6">3</text>
<text x="56.2" y="184.6">DGND DGND</text>
<text x="243.6" y="184.6">DGND</text>
<text x="229.4" y="197">NanoPi M2A/M3</text>
<text x="228.2" y="200.4">Size</text>
<text x="230" y="202.2">A3</text>
<text x="235.3" y="202.2">03.AP System Control</text>
<text x="235.3" y="200.4">Document Number</text>
<text x="285.1" y="202.9">1604</text>
<text x="285.1" y="200.4">Rev</text>
<text x="228.2" y="205.7">Date:</text>
<text x="237.4" y="205.7">Wednesday, May 18, 2016</text>
<text x="263.7" y="205.7">Sheet</text>
<text x="272.6" y="205.7">3</text>
<text x="278" y="205.7">of</text>
<text x="283.3" y="205.7">15</text>
</g>
<g font-size="1.6" fill="#f00">
<text x="229.4" y="21.9">[5,13]</text>
<text x="235.5" y="21.9">LCD_B0</text>
<text x="229.4" y="25.4">[5,13]</text>
<text x="235.5" y="25.4">LCD_B1</text>
<text x="105.3" y="35.2">XTIRTC</text>
<text x="229.4" y="30.8">[5,13]</text>
<text x="235.5" y="30.8">LCD_B2</text>
<text x="105.3" y="37">XTORTC</text>
<text x="229.4" y="36.1">[5,13]</text>
<text x="229.4" y="41.4">[5,13]</text>
<text x="235.5" y="36.1">LCD_B3</text>
<text x="235.5" y="41.4">LCD_B4</text>
<text x="105.3" y="42.3">XTIPLL</text>
<text x="105.3" y="44.1">XTOPLL</text>
<text x="229.4" y="46.8">[5,13]</text>
<text x="235.5" y="46.8">LCD_B5</text>
<text x="3.8" y="51.9">[12,13]</text>
<text x="4.7" y="50.3">[2,14]</text>
<text x="10.7" y="51.9">NRESETOUT</text>
<text x="10.7" y="50.3">NRESETIN</text>
<text x="229.4" y="52.1">[5,13]</text>
<text x="235.5" y="52.1">LCD_B6</text>
<text x="4.8" y="57.6">[2,14]</text>
<text x="10.9" y="57.6">PWREN_SYS</text>
<text x="229.4" y="57.4">[5,13]</text>
<text x="235.5" y="57.4">LCD_B7</text>
<text x="10.5" y="61">[2,3,14]</text>
<text x="18" y="61">PWRKEY</text>
<text x="7.2" y="66.5">[4]</text>
<text x="10.9" y="66.5">PWRKEY_GPIO</text>
<text x="155.3" y="78.8">[5,13]</text>
<text x="155.3" y="80.6">[5,13]</text>
<text x="161.3" y="78.8">I2S_BCK1</text>
<text x="161.3" y="80.6">I2S_LRCK1</text>
<text x="153.5" y="93">[5,13]</text>
<text x="159.5" y="93">I2S_SDOUT1</text>
<text x="66.2" y="99.2">XTOPLL</text>
<text x="114.2" y="99.2">XTORTC</text>
<text x="114.2" y="108.1">XTIRTC</text>
<text x="67.9" y="117">XTIPLL</text>
<text x="30.1" y="173">[2,3,14]</text>
<text x="37.5" y="173">PWRKEY</text>
<text x="182.8" y="171.4">[5]</text>
<text x="186.6" y="171.4">GPIOC26/PCB1</text>
<text x="91.1" y="175">SLEEP_DET</text>
<text x="102.1" y="175">[4]</text>
<text x="182.8" y="178.5">[5]</text>
<text x="182.8" y="175">[5]</text>
<text x="186.6" y="178.5">GPIOC25/PCB3</text>
<text x="186.6" y="175">GPIOC27/PCB2</text>
</g>
<g font-size="1.6" fill="#000080">
<text x="250.7" y="21">R21</text>
<text x="256.1" y="21">10K</text>
<text x="60.5" y="29.9">U1E</text>
<text x="250.7" y="29.9">R27</text>
<text x="250.7" y="24.6">R24</text>
<text x="256.1" y="29.9">10K</text>
<text x="256.1" y="24.6">10K</text>
<text x="35.6" y="35.2">R53</text>
<text x="250.7" y="35.2">R30</text>
<text x="256.1" y="35.2">10K</text>
<text x="35.6" y="38.8">/NC</text>
<text x="250.7" y="40.6">R34</text>
<text x="256.1" y="40.6">10K</text>
<text x="250.7" y="45.9">R38</text>
<text x="256.1" y="45.9">10K</text>
<text x="125.6" y="53">R54</text>
<text x="250.7" y="51.2">R41</text>
<text x="256.1" y="51.2">10K</text>
<text x="32" y="58.3">D17</text>
<text x="125.6" y="55.1">10K</text>
<text x="250.7" y="56.6">R43</text>
<text x="256.1" y="56.6">10K</text>
<text x="32" y="63.7">RB521S30T1G</text>
<text x="49.8" y="65.4">C46</text>
<text x="112.1" y="65.4">R56</text>
<text x="119.2" y="65.4">100K/1%</text>
<text x="49.8" y="69">100nF</text>
<text x="112.1" y="70.8">R57</text>
<text x="119.2" y="70.8">/NC</text>
<text x="60.5" y="72.6">S5P6818</text>
<text x="109.6" y="77.9">R58</text>
<text x="177.8" y="77.9">R44</text>
<text x="183.2" y="77.9">10K</text>
<text x="109.6" y="80">100K/1%</text>
<text x="177.8" y="79.7">R45</text>
<text x="183.2" y="79.7">10K</text>
<text x="177.8" y="92.1">R50</text>
<text x="183.2" y="92.1">10K</text>
<text x="30.3" y="96.6">C47</text>
<text x="46.3" y="99.2">R59</text>
<text x="51.6" y="99.2">100R</text>
<text x="96.1" y="99.2">R71</text>
<text x="101.4" y="99.2">100R</text>
<text x="28.5" y="104.6">15pF</text>
<text x="40.9" y="102.8">Y1</text>
<text x="40.9" y="104.6">ISC-32(24Mhz_20ppm_G)</text>
<text x="97.8" y="105.5">Y2</text>
<text x="110.3" y="102.8">R60</text>
<text x="110.3" y="104.6">5.1M</text>
<text x="65.1" y="109.9">R61</text>
<text x="65.1" y="112">5.1M</text>
<text x="87.2" y="113.5">C48</text>
<text x="97.8" y="112.7">32.768K</text>
<text x="110.3" y="113.5">C49</text>
<text x="30.3" y="114.3">C50</text>
<text x="83.6" y="115.2">15pF</text>
<text x="108.5" y="115.2">15pF</text>
<text x="28.5" y="122.3">15pF</text>
<text x="201" y="159.7">R114</text>
<text x="209.8" y="159.7">R115</text>
<text x="218.7" y="159.7">R116</text>
<text x="72.9" y="166.8">U5</text>
<text x="201" y="165">10K</text>
<text x="209.8" y="165">10K</text>
<text x="220.5" y="165">10K</text>
<text x="51.6" y="168.6">R62</text>
<text x="51.6" y="170.3">2K</text>
<text x="60.5" y="168.6">R63</text>
<text x="60.5" y="170.3">1K</text>
<text x="227.6" y="173.9">R118</text>
<text x="227.6" y="170.3">R117</text>
<text x="236.5" y="173.9">10K/NC</text>
<text x="236.5" y="170.3">10K/NC</text>
<text x="53.4" y="177.5">C51</text>
<text x="53.4" y="179.2">10uF</text>
<text x="69.4" y="179.2">74AHC1G32GW</text>
<text x="227.6" y="177.5">R119</text>
<text x="236.5" y="177.5">10K/NC</text>
</g>
<g font-size="1.6" fill="#004080">
<text x="61.4" y="36.3">nTRST/GPIOE25</text>
<text x="61.4" y="38.1">TMS/GPIOE26</text>
<text x="61.4" y="39.8">TDI/GPIOE27</text>
<text x="61.4" y="41.6">TCLK/GPIOE28</text>
<text x="86.8" y="38.1">RTCXTO</text>
<text x="87.6" y="36.3">RTCXTI</text>
<text x="61.4" y="43.4">TDO/GPIOE29</text>
<text x="87.2" y="45.2">PLLXTO</text>
<text x="88.1" y="43.4">PLLXTI</text>
<text x="61.4" y="50.5">nRESET</text>
<text x="61.4" y="52.3">nGRESETOUT</text>
<text x="61.4" y="57.6">VDDPWRON</text>
<text x="61.4" y="59.4">VDDPWRONDDR</text>
<text x="88.4" y="55.8">nBATF</text>
<text x="61.4" y="61.2">nVDDPWRTOGGLE</text>
<text x="86.2" y="62.9">TEST_EN</text>
<text x="88.1" y="61.2">EFUSE</text>
<text x="83.4" y="66.5">T_RES_EXT0</text>
<text x="83.4" y="68.3">T_RES_EXT1</text>
<text x="41.8" y="107.4">1</text>
<text x="46.3" y="107.4">4</text>
<text x="41.8" y="112.7">3</text>
<text x="46.3" y="112.7">2</text>
<text x="70.3" y="173.2">A_IN</text>
<text x="70.3" y="169.6">B_IN</text>
<text x="75.8" y="169.6">VCC</text>
<text x="70.3" y="176.7">GND</text>
<text x="73.8" y="175">Y_OUT</text>
</g>
<g font-size="1.3">
<text x="30.8" y="1.3">5</text>
<text x="88.9" y="1.3">4</text>
<text x="146.9" y="1.3">3</text>
<text x="205" y="1.3">2</text>
<text x="263.1" y="1.3">1</text>
<text x=".5" y="28.4">D</text>
<text x="292.6" y="28.4">D</text>
<text x=".5" y="79.5">C</text>
<text x="292.6" y="79.5">C</text>
<text x=".5" y="130.6">B</text>
<text x="292.6" y="130.6">B</text>
<text x=".5" y="181.7">A</text>
<text x="292.6" y="181.7">A</text>
<text x="30.8" y="207.4">5</text>
<text x="88.9" y="207.4">4</text>
<text x="146.9" y="207.4">3</text>
<text x="205" y="207.4">2</text>
<text x="263.1" y="207.4">1</text>
</g>
</svg>
